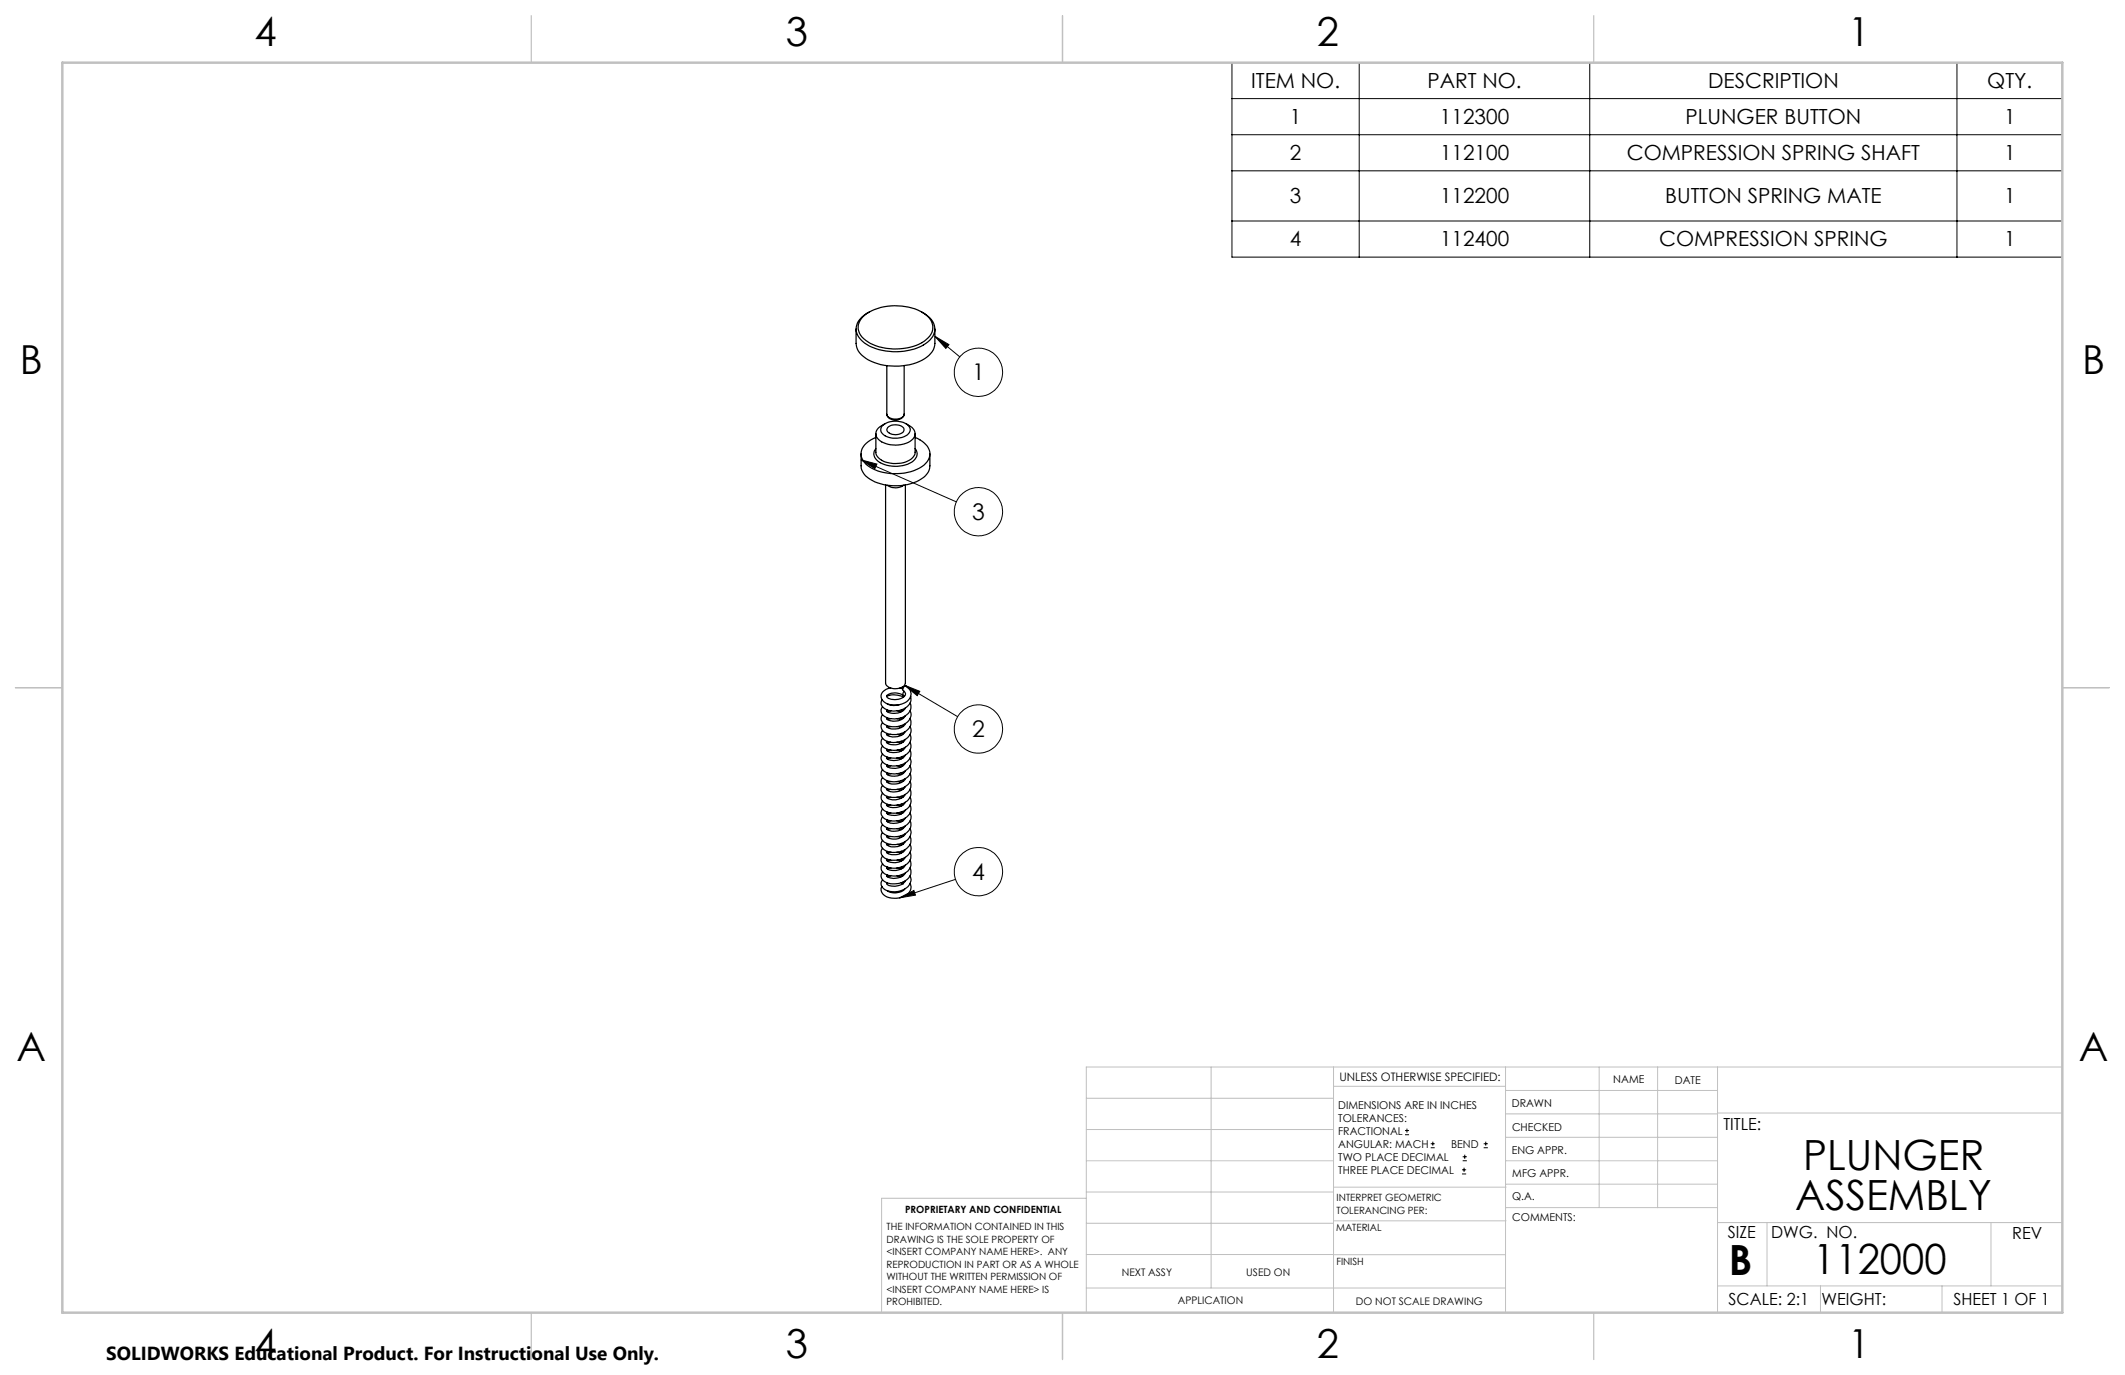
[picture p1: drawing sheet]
<svg xmlns="http://www.w3.org/2000/svg" width="432mm" height="279mm" viewBox="0 0 432 279" stroke-linecap="round" stroke-linejoin="round" font-family="sans-serif">
<g fill="none" stroke="#000" stroke-width=".2">
<path d="M250.3 12.7h168.8v39.5h-168.8zM276.2 12.7v39.5M323 12.7v39.5M397.7 12.7v39.5M250.3 20h168.8M250.3 27.4h168.8M250.3 34.7h168.8M250.3 44.9h168.8M190 68.3l2.8 1.7-.6 .8zM190 68.3l5.1 4.2M175 93.5l3.2 .8-.4 .9zM175 93.5l19.3 8.5"/>
<path d="M183.8 139.2l3.1 1.3-.5 .9zM183.8 139.2l10.8 6.4M194.2 178.7l-11.5 3.8M182.7 182.5l3-1.6 .3 1zM285.5 230.6h.8M285.5 229.7h.8M285.9 229.3v.9M290.7 233.2h.8M290.7 232.4h.8M291.1 232v.8M297.1 238.5h.8M297.1 237.7h.8"/>
<path d="M297.2 235.9h.9M297.2 235.1h.9M297.5 237.3v.8M297.6 234.6v.9M301.5 233.2h.8M301.5 232.4h.8M301.9 232v.8"/>
<circle cx="198.8" cy="75.7" r="4.9"/>
<circle cx="198.8" cy="104" r="4.9"/>
<circle cx="198.8" cy="148.1" r="4.9"/>
<circle cx="198.8" cy="177.1" r="4.9"/>
</g>
<g fill="none" stroke="#c0c0c0" stroke-width=".2">
<path d="M246.1 216.8v44.9M271 216.8v49.9M305.9 216.8v49.9M324.9 216.8v28.6M336.8 216.8v28.6M349 216.8v49.9M419.1 216.8h-198.4v49.9M220.7 235.9h50.3M220.7 229.5h50.3M220.7 223.2h50.3M271 220.7h34.9M305.9 231.1h43.1"/>
<path d="M305.9 226.3h43.1M305.9 221.6h43.1M305.9 235.9h43.1M349 226.2h70.1M220.7 248.6h50.3M220.7 242.2h50.3M220.7 254.9h50.3M220.7 243.5h-41.6v23.2M271 255h34.9M271 248.1h35M271 241.2h35M305.9 240.6h43.1"/>
<path d="M306 245.4h43M349 248.4h70.1M359.1 248.4v12.9M404.6 248.4v12.9M220.7 261.7h85.2M349 261.3h70.1M369.9 261.3v5.4M394.6 261.3v5.4"/>
</g>
<path d="M108 3.2v9.5M215.9 3.2v9.5M323.8 3.2v9.5M3.1 139.7h9.6M419.1 139.7h9.5M108 266.7v9.6M215.9 266.7v9.6M323.8 266.7v9.6" fill="none" stroke="#c0c0c0" stroke-width=".25"/>
<path d="M12.7 12.7h406.4v254h-406.4z" fill="none" stroke="#c0c0c0" stroke-width=".5"/>
<path d="M190 68.3l2.8 1.7-.6 .8zM183.8 139.2l3.1 1.3-.5 .9zM182.7 182.5l3-1.6 .3 1zM175 93.5l3.2 .8-.4 1z" fill="#000"/>
<g fill="none" stroke="#000" stroke-width=".25">
<path d="M174 66.9v2.9a4.4 4.4 0 0 0 3 3.6 12.2 12.2 0 0 0 11.3-.8l1.1-1.2 .4-.8 .2-.8v-2.9M175.3 64.4a10.8 10.8 0 0 1 10-1.8 5.6 5.6 0 0 1 4.1 3.2 3.1 3.1 0 0 1-1.6 3.5 11.4 11.4 0 0 1-11.9-.2 2.94 2.94 0 0 1-.6-4.7zM176.6 63.4a3.7 3.7 0 0 0-2.5 4.4 7.1 7.1 0 0 0 5.9 3.5 11 11 0 0 0 9-2.2 3.1 3.1 0 0 0-.5-4.9l-1.2-.8M180.2 74.3v9.9M183.7 74.3v9.9a2.11 2.11 0 0 1-3.1 .6l-.4-.6M175 92.2v2.5a3.5 3.5 0 0 0 2.3 2.9 10.2 10.2 0 0 0 10.8-.9l.5-.8 .3-.8v-2.9M178 88.9a3.7 3.7 0 0 0-3 3.9 5.9 5.9 0 0 0 5.3 3.3 9 9 0 0 0 8.1-2.3 2.62 2.62 0 0 0-.6-3.8l-1.9-1.1M178 91.2a1.83 1.83 0 0 0 .9 2.8 6.4 6.4 0 0 0 7-.6 1.57 1.57 0 0 0 0-2.2M178 88.1v3.8a3 3 0 0 0 3 2.2 4.9 4.9 0 0 0 4.7-1.4l.2-.6v-4M179.2 86.6a4.2 4.2 0 0 1 5.5 0 1.39 1.39 0 0 1-1 2.2 4.1 4.1 0 0 1-4.6-.9l-.1-.6zM179.8 86.1l-.7 .4a1.74 1.74 0 0 0-1.1 1.6 1.74 1.74 0 0 0 1.1 1.7 5.9 5.9 0 0 0 6.4-.6 1.68 1.68 0 0 0-.7-2.7l-.7-.4M180 98.5v40.3a1.9 1.9 0 0 0 2.4 1.1 1.46 1.46 0 0 0 1.6-1.1v-40.3"/>
<path d="M180.2 84.2a1.94 1.94 0 0 0 3.1 .7l.3-.3 .1-.4M180.3 98.6a2.97 2.97 0 0 0 3.4 0M180.4 86.9a2.43 2.43 0 0 1 3.3 .1v.2a1.43 1.43 0 0 1-1.7 1.1 1.61 1.61 0 0 1-1.8-1zM181 139.8a1.79 1.79 0 0 0-1.9 2.2 3.4 3.4 0 0 0 4.2 1.1 2.04 2.04 0 0 0 1.5-3l-.7-.7a.66 .66 0 0 0-.6 .5 .66 .66 0 0 0 .4 .8l.1 .2a1.3 1.3 0 0 1-1.5 1.2 2.32 2.32 0 0 1-2.3-.6 1.94 1.94 0 0 1 2.4-.6l.9 .4M182.8 139.8l.6 .2M180.2 141.5l.5-.2a4 4 0 0 1 2.9 .3M180.3 143l.4 .2 .9 .2 1.1-.2M181 155.6l-.7 .2M181 154l-.7 .2M181 150.8l-.7 .2M181 149.2l-.7 .2M181 146l-.7 .2"/>
<path d="M181 147.6l-.7 .2M181 152.4l-.7 .2M181 144.5l-.7 .1M181.1 158.8l-.8 .2M181.1 157.2l-.8 .2M182.2 158.8l.9 .2M182.2 154l.9 .2M182.2 150.8l.9 .2M182.2 147.6l.9 .2M182.3 157.2l.8 .2M182.3 155.6l.8 .2M182.3 152.4l.8 .2"/>
<path d="M182.3 149.2l.8 .2M182.3 146l.8 .2M182.3 144.4l.8 .2M183.1 144.3l.4 .1M183.1 145.8l.4 .2M183.1 147.4l.4 .2M183.1 149l.3 .2M183.1 150.6l.4 .2M183.1 152.2l.4 .2M183.1 155.4l.4 .2M183.1 158.6l.3 .2M183.1 157l.4 .2"/>
<path d="M183.2 153.8l.3 .2M183.5 141.3l.3 .2M183.7 140.5l-.2 .4v.4M183.9 145.5a2.76 2.76 0 0 1-3.8 .5l.2-.1M183.9 148.7a2.87 2.87 0 0 1-3.7 .6l.1-.3M183.9 150.2a2.74 2.74 0 0 1-3.8 .6l.2-.2M183.9 155a2.72 2.72 0 0 1-3.8 .6l.2-.2M183.9 158.2a2.73 2.73 0 0 1-3.8 .6l.2-.2M184 143.9a2.73 2.73 0 0 1-3.9 .5l.2-.1M184 147a2.74 2.74 0 0 1-3.9 .6l.2-.1M184 151.8a2.82 2.82 0 0 1-3.8 .6l.1-.1M184 153.4a2.78 2.78 0 0 1-3.9 .6l.2-.2"/>
<path d="M184 156.6a2.78 2.78 0 0 1-3.9 .6l.2-.2M184 159.8a2.82 2.82 0 0 1-3.9 .6l.2-.2M184.9 158.8a2.4 2.4 0 0 1-2.2 3.1 3.6 3.6 0 0 1-3.4-.8 1.21 1.21 0 0 1 .1-1.5M184.9 157.2a2.14 2.14 0 0 1-1.4 2.9 3.7 3.7 0 0 1-4.3-.6 1.18 1.18 0 0 1 .2-1.5M184.9 155.6a2.14 2.14 0 0 1-1.5 2.9 3.8 3.8 0 0 1-4.2-.6l-.2-.8 .4-.7M184.9 154a2 2 0 0 1-1.1 2.7 4.2 4.2 0 0 1-4.3-.1 1.28 1.28 0 0 1-.2-1.8M184.9 152.4a2.04 2.04 0 0 1-1.3 2.8 4 4 0 0 1-4.2-.4 1.16 1.16 0 0 1 0-1.6M184.9 150.8a2.24 2.24 0 0 1-1.7 3 3.9 3.9 0 0 1-3.9-.6l-.2-.5a1.04 1.04 0 0 1 .3-1.1M184.9 149.2a2.09 2.09 0 0 1-1.3 2.8 4 4 0 0 1-4.2-.3 1.18 1.18 0 0 1 0-1.7M184.9 147.6a2.14 2.14 0 0 1-1.5 2.9 3.7 3.7 0 0 1-4.2-.6 1.21 1.21 0 0 1 .2-1.5M184.9 146a2.34 2.34 0 0 1-2 3.1 3.6 3.6 0 0 1-3.7-.8l-.1-.3a1.11 1.11 0 0 1 .2-1.2M184.9 144.4a2.19 2.19 0 0 1-1.6 3 3.8 3.8 0 0 1-4-.6 1.2 1.2 0 0 1 .1-1.6"/>
<path d="M184.9 142.8a2.11 2.11 0 0 1-1.3 2.9 4.1 4.1 0 0 1-4.3-.5 1.13 1.13 0 0 1 .1-1.5M185 141.5a2.12 2.12 0 0 1-1.5 2.6 3.9 3.9 0 0 1-4.2-.5 1.19 1.19 0 0 1-.1-1.4M181 178l-.7 .2M181 174.8l-.7 .1M181 170l-.7 .1M181 168.4l-.7 .2M181 166.8l-.7 .2M181 165.2l-.7 .2M181 163.6l-.7 .2M181 160.4l-.7 .2M181 176.4l-.7 .2M181 162l-.7 .2"/>
<path d="M181.1 173.2l-.8 .2M181.1 171.6l-.8 .2M182.2 176.4l.9 .2M182.2 173.2l.9 .2M182.2 170l.9 .2M182.2 168.4l.9 .2M182.2 166.8l.9 .2M182.2 165.2l.9 .2M182.2 162l.9 .2M182.3 178l.8 .2M182.3 163.6l.8 .2M182.3 160.4l.8 .2"/>
<path d="M182.3 171.6l.8 .2M182.3 174.8l.8 .2M183.1 160.2l.4 .2M183.1 161.8l.4 .2M183.1 163.4l.4 .2M183.1 165l.4 .2M183.1 168.2l.4 .2M183.1 169.8l.3 .2M183.1 171.4l.4 .2M183.1 173l.3 .2M183.1 174.6l.4 .2M183.1 176.2l.4 .2"/>
<path d="M183.1 166.6l.4 .2M183.2 177.8l.3 .2M183.5 179.2v.4l-.4-.2M183.9 163a2.76 2.76 0 0 1-3.8 .6l.2-.2M183.9 164.6a2.8 2.8 0 0 1-3.8 .6l.2-.2M183.9 169.4a2.7 2.7 0 0 1-3.8 .6l.2-.2M183.9 172.6a2.83 2.83 0 0 1-3.7 .6l.1-.2M183.9 179a2.83 2.83 0 0 1-3.7 .7l.1-.3M184 161.4a2.85 2.85 0 0 1-3.8 .7l.1-.3M184 166.2a2.29 2.29 0 0 1-2.4 1.1 1.22 1.22 0 0 1-1.4-.6l.1-.1M184 167.8a2.87 2.87 0 0 1-3.8 .7l.1-.3M184 171a2.79 2.79 0 0 1-3.9 .6l.2-.2"/>
<path d="M184 174.2a2.77 2.77 0 0 1-3.9 .6l.2-.2M184 175.8a2.79 2.79 0 0 1-3.9 .6l.2-.2M184 177.4a2.83 2.83 0 0 1-3.9 .6l.2-.2M184.9 178a2.18 2.18 0 0 1-1.5 2.9 3.9 3.9 0 0 1-4-.5 1.2 1.2 0 0 1-.1-1.6M184.9 176.4a2.04 2.04 0 0 1-1.3 2.8 3.5 3.5 0 0 1-4.5-.7 1.14 1.14 0 0 1 .3-1.3M184.9 174.8a2.24 2.24 0 0 1-1.8 3 3.8 3.8 0 0 1-3.8-.7l-.3-.7 .4-.9M184.9 173.2a2.27 2.27 0 0 1-1.8 3 3.6 3.6 0 0 1-3.9-.8 1.18 1.18 0 0 1 .2-1.4M184.9 171.6a2.15 2.15 0 0 1-1.5 2.9 3.6 3.6 0 0 1-4.2-.7 1.21 1.21 0 0 1 .2-1.4M184.9 170a2.2 2.2 0 0 1-1.6 2.9 3.8 3.8 0 0 1-4.1-.7l-.2-.8 .4-.6M184.9 168.4a2.19 2.19 0 0 1-1.6 2.9 3.6 3.6 0 0 1-4.2-.8 1.35 1.35 0 0 1 .2-1.3M184.9 166.8a2.24 2.24 0 0 1-1.7 3 3.4 3.4 0 0 1-4.1-1 1.12 1.12 0 0 1 .3-1.2M184.9 165.2a2.21 2.21 0 0 1-1.8 3 3.8 3.8 0 0 1-3.8-.7 1.2 1.2 0 0 1 .1-1.5"/>
<path d="M184.9 163.6a2.3 2.3 0 0 1-1.9 3.1 3.8 3.8 0 0 1-3.6-.6 1.17 1.17 0 0 1 0-1.7M184.9 162a2.17 2.17 0 0 1-1.6 2.9 3.5 3.5 0 0 1-4.1-.8 1.12 1.12 0 0 1 .2-1.3M184.9 160.4a2.23 2.23 0 0 1-1.7 3 3.8 3.8 0 0 1-4-.8l-.2-.6 .4-.8M184.9 179.5a1.84 1.84 0 0 1-1.1 2.6 3.9 3.9 0 0 1-4.4-.5 1.24 1.24 0 0 1-.2-1.5M183.8 180.7a2.92 2.92 0 0 1-3.5 .3"/>
</g>
<g font-size="8.5">
<text x="366.4" y="237.7">PLUNGER</text>
<text x="364.8" y="245.8">ASSEMBLY</text>
<text x="351.3" y="259">B</text>
<text x="368.5" y="258.9">112000</text>
</g>
<g font-size="8.1">
<text x="51.7" y="9.3">4</text>
<text x="159.7" y="9.3">3</text>
<text x="267.6" y="9.3">2</text>
<text x="375.6" y="9.3">1</text>
<text x="4" y="76">B</text>
<text x="423.1" y="76">B</text>
<text x="3.3" y="215.7">A</text>
<text x="422.4" y="215.7">A</text>
<text x="51.7" y="276">4</text>
<text x="159.7" y="276">3</text>
<text x="267.6" y="276">2</text>
<text x="375.6" y="276">1</text>
</g>
<g font-size="4.7">
<text x="197.5" y="77.3">1</text>
<text x="197.5" y="105.6">3</text>
<text x="197.5" y="149.8">2</text>
<text x="197.5" y="178.8">4</text>
</g>
<g font-size="4.2">
<text x="254.2" y="17.9">ITEM NO.</text>
<text x="290.1" y="17.9">PART NO.</text>
<text x="347.1" y="17.9">DESCRIPTION</text>
<text x="403.8" y="17.9">QTY.</text>
<text x="262.1" y="25.2">1</text>
<text x="292.6" y="25.2">112300</text>
<text x="342.5" y="25.2">PLUNGER BUTTON</text>
<text x="407.2" y="25.2">1</text>
<text x="262.1" y="32.5">2</text>
<text x="292.6" y="32.5">112100</text>
<text x="330.6" y="32.5">COMPRESSION SPRING SHAFT</text>
<text x="407.2" y="32.5">1</text>
<text x="262.1" y="41.3">3</text>
<text x="292.6" y="41.3">112200</text>
<text x="338.4" y="41.3">BUTTON SPRING MATE</text>
<text x="407.2" y="41.3">1</text>
<text x="262.1" y="50.1">4</text>
<text x="292.6" y="50.1">112400</text>
<text x="337.1" y="50.1">COMPRESSION SPRING</text>
<text x="407.2" y="50.1">1</text>
</g>
<text font-size="3.8" x="21.6" y="276.3">SOLIDWORKS Educational Product. For Instructional Use Only.</text>
<g font-size="3.4">
<text x="350.2" y="229.5">TITLE:</text>
<text x="351.1" y="251.6">SIZE</text>
<text x="359.9" y="251.6">DWG. NO.</text>
<text x="408.9" y="251.7">REV</text>
<text x="351.2" y="265.2">SCALE: 2:1</text>
<text x="370.1" y="265.3">WEIGHT:</text>
<text x="396.9" y="265.2">SHEET 1 OF 1</text>
</g>
<text font-size="2.4" x="272.2" y="219.7">UNLESS OTHERWISE SPECIFIED:</text>
<g font-size="2.2">
<text x="327.8" y="220.1">NAME</text>
<text x="340.3" y="220.2">DATE</text>
<text x="271.9" y="225.3">DIMENSIONS ARE IN INCHES</text>
<text x="271.9" y="227.9">TOLERANCES:</text>
<text x="307.2" y="224.9">DRAWN</text>
<text x="271.9" y="230.6">FRACTIONAL</text>
<text x="271.9" y="233.2">ANGULAR: MACH</text>
<text x="294.9" y="233.2">BEND</text>
<text x="307.3" y="229.8">CHECKED</text>
<text x="271.9" y="235.9">TWO PLACE DECIMAL</text>
<text x="271.9" y="238.5">THREE PLACE DECIMAL</text>
<text x="307.2" y="234.5">ENG APPR.</text>
<text x="307.3" y="239.2">MFG APPR.</text>
<text x="307.3" y="243.9">Q.A.</text>
<text x="307.3" y="248.1">COMMENTS:</text>
</g>
<g font-size="2.1">
<text x="227.9" y="259.2">NEXT ASSY</text>
<text x="253.3" y="259.2">USED ON</text>
<text x="239.3" y="265">APPLICATION</text>
<text x="275.5" y="265.1">DO NOT SCALE DRAWING</text>
</g>
<g font-size="2">
<text x="271.6" y="244.1">INTERPRET GEOMETRIC</text>
<text x="180.2" y="250">THE INFORMATION CONTAINED IN THIS</text>
<text x="183.9" y="246.4">PROPRIETARY AND CONFIDENTIAL</text>
<text x="271.5" y="250.2">MATERIAL</text>
<text x="271.6" y="246.6">TOLERANCING PER:</text>
<text x="180.2" y="252.5">DRAWING IS THE SOLE PROPERTY OF</text>
<text x="180.2" y="255.1">&lt;INSERT COMPANY NAME HERE&gt;. ANY</text>
<text x="180.2" y="257.6">REPRODUCTION IN PART OR AS A WHOLE</text>
<text x="271.5" y="257">FINISH</text>
<text x="180.2" y="260.1">WITHOUT THE WRITTEN PERMISSION OF</text>
<text x="180.2" y="262.6">&lt;INSERT COMPANY NAME HERE&gt; IS</text>
<text x="180.2" y="265.2">PROHIBITED.</text>
</g>
</svg>
